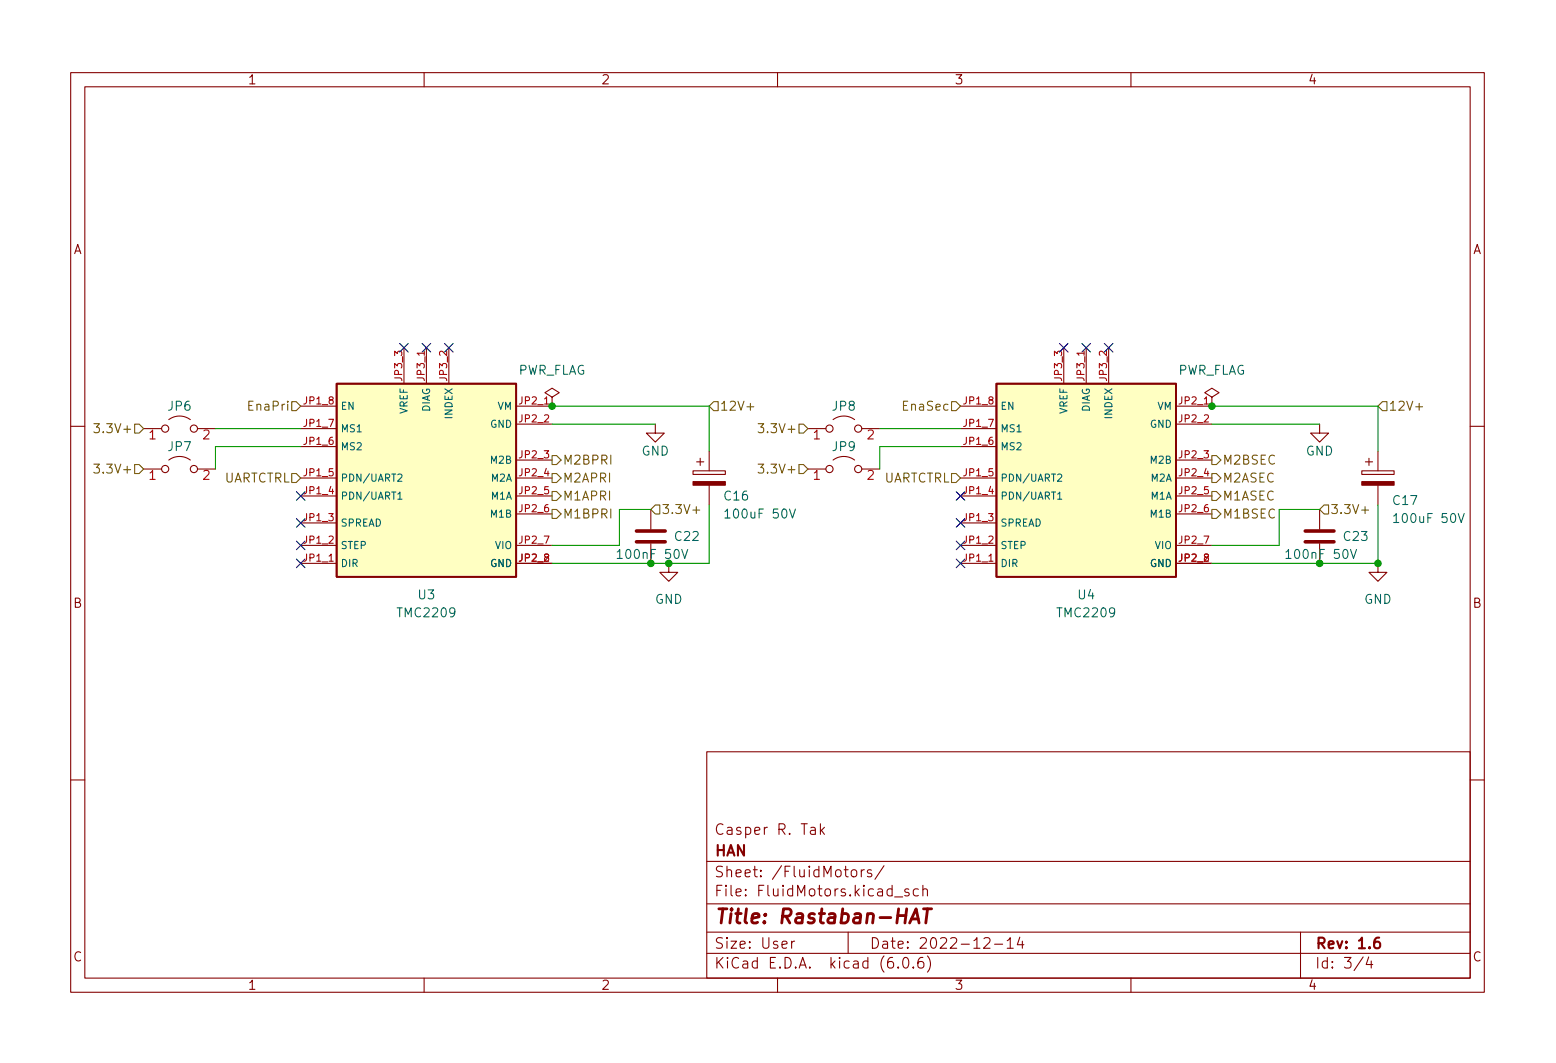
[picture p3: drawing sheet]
<svg xmlns="http://www.w3.org/2000/svg" width="220mm" height="150mm" viewBox="0 0 220 150" stroke-linecap="round" stroke-linejoin="round" font-family="sans-serif">
<g fill="none" stroke="#840000" stroke-width=".15">
<path d="M10 10.3h200v130h-200zM12 12.3h196v126h-196zM60 10.3v2M110 10.3v2M160 10.3v2M23.9 59.3a2.54 2.54 0 0 1 3 0M42.5 57.4h5.1M57.1 49.2v5M60.3 49.2v5M63.5 49.2v5M73 57.4h5.1M73 60h5.1"/>
<path d="M78.1 56.2l1-.7-1-.6-1 .6 1 .7v1.2M78.1 57.4h.1M92.7 60v1.2h1.3l-1.3 1.3-1.3-1.3h1.3M117.9 59.3a2.54 2.54 0 0 1 3 0M135.9 57.4h5.1M150.5 49.2v5M153.7 49.2v5M156.8 49.2v5M166.4 57.4h5M166.4 60h5M171.4 56.2l1.1-.7-1.1-.6-1 .6 1 .7v1.2M171.4 57.4h.1"/>
<path d="M186.7 60v1.2h1.3l-1.3 1.3-1.3-1.3h1.3M10 60.3h2M20.3 66.3h2.6M20.3 60.6h2.6M23.9 65a2.54 2.54 0 0 1 3 0M27.9 66.3h2.6M27.9 60.6h2.6M42.5 60.6h5.1M42.5 79.6h5.1M42.5 77.1h5.1M42.5 73.9h5.1M42.5 70.1h5.1"/>
<path d="M42.5 67.6h5.1M42.5 63.1h5.1M73 79.6h5.1M73 77.1h5.1M73 70.1h5.1M73 67.6h5.1M73 65h5.1M73 72.7h5.1M92.1 72v2.8M92.1 76.9v2.7M94.6 79.6v1.3h1.3l-1.3 1.3-1.3-1.3h1.3M98 66.6h4.6v.5h-4.6z"/>
<path d="M98.6 65.3h1M99.1 64.8v1M100.3 63.8v2.8M100.3 68.6v2.8M114.3 66.3h2.5M114.3 60.6h2.5M117.9 65a2.54 2.54 0 0 1 3 0M121.9 66.3h2.6M121.9 60.6h2.6M135.9 60.6h5.1M135.9 79.6h5.1M135.9 77.1h5.1"/>
<path d="M135.9 73.9h5.1M135.9 70.1h5.1M135.9 67.6h5.1M135.9 63.1h5.1M166.4 79.6h5M166.4 77.1h5M166.4 70.1h5M166.4 67.6h5M166.4 65h5M166.4 72.7h5M186.7 72v2.8M186.7 76.9v2.7"/>
<path d="M192.7 66.6h4.5v.5h-4.5zM193.2 65.3h1M193.7 64.8v1M194.9 79.6v1.3h1.3l-1.3 1.3-1.2-1.3h1.2M194.9 63.8v2.8M194.9 68.6v2.8M208 60.3h2M10 110.3h2M100 106.3h108v32h-108zM114.7 117h.2h.4l.1 1M115.4 117.3l-.5 .1a.29 .29 0 0 0-.3 .3 .29 .29 0 0 0 .3 .3l.5-.1M116.1 116.5v1.5"/>
<path d="M116.2 117.4l.4 .6M116.6 117l-.5 .5M208 110.3h2M60 138.3v2M100 134.8h108M100 131.8h108M100 127.8h108M100 121.8h108M110 138.3v2M112 133.1v1M112.4 133.1h-.3l-.1 .2M120 131.8v3"/>
<path d="M120.5 123.1a.41 .41 0 0 1 .4-.1 .41 .41 0 0 1 .3 .2v.5a.41 .41 0 0 1-.4 .3 .41 .41 0 0 1-.4-.3zM121.9 123v1M122.3 123h-.3l-.1 .2M123.3 123h-.4l-.2 .2 .1 .2 .5 .1 .1 .2-.1 .2-.2 .1-.4-.1M125.1 122.4l-1.3 1.9M126.6 126.8h1.1M127.1 136.7v.1v.1l-.1-.1 .1-.1v.2M127.9 135.4a.36 .36 0 0 1 .6 .2 .77 .77 0 0 1-.4 1.3 1 1 0 0 1-.2-1.5zM128.6 125.7h-.4l-.2 .2 .1 .2 .5 .1v.2v.2l-.2 .1-.4-.1M129.2 136.7l.1 .1-.1 .1-.1-.1 .1-.1v.2M129.9 125.7h-.4l-.3 .2v.5l.2 .2 .1 .1 .4-.1M130.6 135.4a.59 .59 0 0 0-.7 .6v.6l.1 .2 .4 .1 .2-.2 .1-.5-.1-.2-.5-.1-.2 .3"/>
<path d="M130.6 125.8a.37 .37 0 0 1 .6 .1v.8M130.6 125.2v1.5M131.2 135.1a1.72 1.72 0 0 1 0 2.3M139.2 132.7l.2-.1h.5a.41 .41 0 0 1 .1 .6l-.9 .9h1M140.7 133.5h1.2M142.5 133l.4-.4v1.5M142.5 134.1h.9M144.3 132.5l-.4 1.1h1M144.6 133.1v1M160 138.3v2M184 131.8v6.5M192.9 135.3l-1.3 1.9"/>
<path d="M193.6 135.3l-.3 1.1h.9M194 135.9v1"/>
<circle cx="23.4" cy="66.3" r=".51"/>
<circle cx="23.4" cy="60.6" r=".51"/>
<circle cx="27.4" cy="66.3" r=".51"/>
<circle cx="27.4" cy="60.6" r=".51"/>
<circle cx="117.3" cy="60.6" r=".51"/>
<circle cx="117.3" cy="66.3" r=".51"/>
<circle cx="121.4" cy="60.6" r=".51"/>
<circle cx="121.4" cy="66.3" r=".51"/>
</g>
<path d="M195.1 132.6a.59 .59 0 0 0-.7 .6v.6l.1 .2 .5 .1 .2-.2 .1-.5-.2-.2-.4-.1-.3 .3" fill="none" stroke="#840000" stroke-width=".3"/>
<path d="M128.7 130.5l.9-2 .4 2M129 129.9h.9M130.7 128.5h1.1M131.2 128.5l-.2 2" fill="none" stroke="#840000" stroke-width=".4"/>
<g fill="#840000" stroke="#840000" stroke-width=".15">
<path d="M98 68.1h4.6v.5h-4.6z"/>
<path d="M192.7 68.1h4.5v.5h-4.5z"/>
</g>
<g fill="none" stroke="#006464" stroke-width=".15">
<path d="M56.3 69.9l.3-.3v1M56.3 67.1l.4-.1 .2 .3-.7 .7h.7M56.3 70.6h.6M87.3 78l.4-.3v1.3M87.3 79h.7M96.4 77.7l.5 1.3 .4-1.3M102.6 72.3l.3-.3v1.2M102.6 73.2h.7M111.7 72l.4 1.2 .4-1.2M149.6 69.9l.3-.3v1M149.6 67.1l.4-.1 .2 .3-.6 .7h.6M149.6 70.6h.6"/>
<path d="M181.9 78l.4-.3v1.3M181.9 79h.8M191.1 77.7l.4 1.3 .4-1.3M197.2 73l.3-.4v1.3M197.2 73.9h.7M206.3 72.6l.4 1.3 .4-1.3"/>
</g>
<g fill="#ffffc2" stroke="#ffffc2" stroke-width=".14">
<path d="M47.6 54.2h25.4v27.4h-25.4z"/>
<path d="M141 54.2h25.4v27.4h-25.4z"/>
</g>
<path d="M47.6 54.2h25.4v27.4h-25.4zM141 54.2h25.4v27.4h-25.4z" fill="none" stroke="#840000" stroke-width=".25"/>
<path d="M90 76.6h4.1M90 75.1h4.1M184.7 76.6h4M184.7 75.1h4" fill="none" stroke="#840000" stroke-width=".51"/>
<g fill="none" stroke="#725600" stroke-width=".15">
<path d="M13.3 59.9h.8l-.5 .5 .4 .1v.5l-.2 .2h-.3l-.2-.2M19 60h.7l.6 .6-.6 .6h-.7zM41.3 56.8h.6l.6 .6-.6 .7h-.6zM101 56.8h.6v1.3h-.6l-.7-.7zM105.7 57.5h.9M107.3 59.9h.7l-.4 .5 .4 .1v.5l-.2 .2h-.4l-.1-.2M113 60h.7l.6 .6-.6 .6h-.7zM134.6 56.8h.7l.6 .6-.6 .7h-.7zM195.6 56.8h.6v1.3h-.6l-.7-.7zM200.3 57.5h1M13.3 65.6h.8l-.5 .5 .4 .1v.6l-.2 .1h-.3l-.2-.1M19 65.7h.7l.6 .6-.6 .6h-.7z"/>
<path d="M41.3 66.9h.6l.6 .7-.6 .6h-.6zM78.1 72h.6l.7 .7-.7 .6h-.6zM78.1 69.5h.6l.7 .6-.7 .7h-.6zM78.1 64.4h.6l.7 .6-.7 .7h-.6zM78.1 66.9h.6l.7 .7-.7 .6h-.6zM92.7 71.4h.6v1.3h-.6l-.6-.7zM98 72.1h1M107.3 65.6h.7l-.4 .5 .4 .1v.6l-.2 .1h-.4l-.1-.1M113 65.7h.7l.6 .6-.6 .6h-.7zM134.6 66.9h.7l.6 .7-.6 .6h-.7zM171.4 64.4h.7l.6 .6-.6 .7h-.7zM171.4 72h.7l.6 .7-.6 .6h-.7z"/>
<path d="M171.4 66.9h.7l.6 .7-.6 .6h-.7zM171.4 69.5h.7l.6 .6-.6 .7h-.7zM186.7 72l.6-.6h.7v1.3h-.7zM192.6 72.1h1"/>
</g>
<g fill="none" stroke="#009600" stroke-width=".15">
<path d="M78.1 57.4h22.2v6.4M78.1 60h14.6M171.4 57.4h23.5v6.4M171.4 60h15.3M30.5 60.6h12M42.5 63.1h-12v3.2M78.1 79.6h14M92.1 72h-4.5v5.1h-9.5M100.3 71.4v8.2h-5.7M124.5 60.6h11.4M135.9 63.1h-11.4v3.2M186.7 72h-5.7v5.1h-9.6"/>
<path d="M194.9 71.4v8.2h-23.5"/>
</g>
<g fill="none" stroke="#000084" stroke-width=".15">
<path d="M56.5 48.6l1.3 1.2M57.8 48.6l-1.3 1.2M59.7 48.6l1.2 1.2M60.9 48.6l-1.2 1.2M62.9 48.6l1.2 1.2M64.1 48.6l-1.2 1.2M149.9 48.6l1.2 1.2M151.1 48.6l-1.2 1.2M153.1 48.6l1.2 1.2M154.3 48.6l-1.2 1.2M156.2 48.6l1.3 1.2M157.5 48.6l-1.3 1.2"/>
<path d="M41.9 69.5l1.3 1.2M41.9 73.3l1.3 1.2M41.9 76.5l1.3 1.2M41.9 79l1.3 1.3M43.2 69.5l-1.3 1.2M43.2 73.3l-1.3 1.2M43.2 76.5l-1.3 1.2M43.2 79l-1.3 1.3M135.3 73.3l1.2 1.2M135.3 69.5l1.2 1.2M135.3 76.5l1.2 1.2M135.3 79l1.2 1.3"/>
<path d="M136.5 73.3l-1.2 1.2M136.5 69.5l-1.2 1.2M136.5 76.5l-1.2 1.2M136.5 79l-1.2 1.3"/>
</g>
<g fill="#009600" stroke="#009600" stroke-width=".15">
<circle cx="94.6" cy="79.6" r=".46"/>
<circle cx="194.9" cy="79.6" r=".46"/>
<circle cx="186.7" cy="79.6" r=".46"/>
<circle cx="171.4" cy="57.4" r=".46"/>
<circle cx="78.1" cy="57.4" r=".46"/>
<circle cx="92.1" cy="79.6" r=".46"/>
</g>
<text font-size="2.8" fill="#840000" x="101" y="130.6">Title: Rastaban-HAT</text>
<g font-size="2.1" fill="#840000">
<text x="101" y="118">Casper R. Tak</text>
<text x="101" y="124">Sheet: /FluidMotors/</text>
<text x="101" y="121">HAN</text>
<text x="101" y="126.7">File: FluidMotors.kicad_sch</text>
<text x="101" y="136.9">KiCad E.D.A. kicad (6.0.6)</text>
<text x="101" y="134.1">Size: User</text>
<text x="123" y="134.1">Date: 2022-12-14</text>
<text x="186" y="134.1">Rev: 1.6</text>
<text x="186" y="136.9">Id: 3/4</text>
</g>
<g font-size="1.8" fill="#840000">
<text x="35" y="11.9">1</text>
<text x="85" y="11.9">2</text>
<text x="135" y="11.9">3</text>
<text x="185" y="11.9">4</text>
<text x="10.3" y="35.9">A</text>
<text x="208.3" y="35.9">A</text>
<text x="10.3" y="85.9">B</text>
<text x="208.3" y="85.9">B</text>
<text x="10.3" y="135.9">C</text>
<text x="208.3" y="135.9">C</text>
<text x="35" y="139.9">1</text>
<text x="85" y="139.9">2</text>
<text x="135" y="139.9">3</text>
<text x="185" y="139.9">4</text>
</g>
<g font-size="1.8" fill="#006464">
<text x="73.1" y="53">PWR_FLAG</text>
<text x="166.5" y="53">PWR_FLAG</text>
<text x="23.8" y="58.1">JP6</text>
<text x="117.8" y="58.1">JP8</text>
<text x="23.8" y="63.8">JP7</text>
<text x="90.7" y="64.4">GND</text>
<text x="117.8" y="63.8">JP9</text>
<text x="184.7" y="64.4">GND</text>
<text x="102.5" y="70.8">C16</text>
<text x="197.2" y="71.4">C17</text>
<text x="95.6" y="76.5">C22</text>
<text x="103.1" y="73.3">100uF 50V</text>
<text x="190.2" y="76.5">C23</text>
<text x="197.7" y="73.9">100uF 50V</text>
<text x="182.5" y="79">100nF 50V</text>
<text x="56.4" y="87.3">TMC2209</text>
<text x="59.2" y="84.7">U3</text>
<text x="92.6" y="85.4">GND</text>
<text x="149.8" y="87.3">TMC2209</text>
<text x="152.5" y="84.7">U4</text>
<text x="193" y="85.4">GND</text>
</g>
<g font-size="1.8" fill="#725600">
<text x="35.5" y="58.1">EnaPri</text>
<text x="101.8" y="58.1">12V+</text>
<text x="128" y="58.1">EnaSec</text>
<text x="196.4" y="58.1">12V+</text>
<text x="14.2" y="61.2">3.3V+</text>
<text x="79.6" y="65.7">M2BPRI</text>
<text x="108.2" y="61.2">3.3V+</text>
<text x="172.9" y="65.7">M2BSEC</text>
<text x="14.2" y="66.9">3.3V+</text>
<text x="31.5" y="68.2">UARTCTRL</text>
<text x="79.6" y="70.8">M1APRI</text>
<text x="79.6" y="68.2">M2APRI</text>
<text x="108.2" y="66.9">3.3V+</text>
<text x="122.7" y="67.8">2 UARTCTRL</text>
<text x="172.9" y="68.2">M2ASEC</text>
<text x="172.9" y="70.8">M1ASEC</text>
<text x="79.6" y="73.3">M1BPRI</text>
<text x="93.5" y="72.7">3.3V+</text>
<text x="172.9" y="73.3">M1BSEC</text>
<text x="188.2" y="72.7">3.3V+</text>
</g>
<g font-size="1.8" fill="#a90000">
<text x="21.1" y="62.1">1</text>
<text x="28.7" y="62.1">2</text>
<text x="115.1" y="62.1">1</text>
<text x="122.7" y="62.1">2</text>
<text x="21.1" y="67.8">1</text>
<text x="28.7" y="67.8">2</text>
<text x="115.1" y="67.8">1</text>
</g>
<text font-size="1.8" fill="#009600" x="87.9" y="79">100nF 50V</text>
<g font-size="1.4" fill="#a90000">
<text x="56.9" y="53.8" transform="rotate(-90 56.9 53.8)">JP3_3</text>
<text x="60.1" y="53.8" transform="rotate(-90 60.1 53.8)">JP3_1</text>
<text x="63.2" y="53.8" transform="rotate(-90 63.2 53.8)">JP3_2</text>
<text x="150.2" y="53.8" transform="rotate(-90 150.2 53.8)">JP3_3</text>
<text x="153.4" y="53.8" transform="rotate(-90 153.4 53.8)">JP3_1</text>
<text x="156.6" y="53.8" transform="rotate(-90 156.6 53.8)">JP3_2</text>
<text x="43" y="57.2">JP1_8</text>
<text x="73.5" y="57.2">JP2_1</text>
<text x="73.5" y="59.7">JP2_2</text>
<text x="136.4" y="57.2">JP1_8</text>
<text x="166.9" y="57.2">JP2_1</text>
<text x="166.9" y="59.7">JP2_2</text>
<text x="43" y="62.9">JP1_6</text>
<text x="43" y="60.3">JP1_7</text>
<text x="73.5" y="64.8">JP2_3</text>
<text x="136.4" y="62.9">JP1_6</text>
<text x="136.4" y="60.3">JP1_7</text>
<text x="166.9" y="64.8">JP2_3</text>
<text x="43" y="69.9">JP1_4</text>
<text x="43" y="67.3">JP1_5</text>
<text x="73.5" y="67.3">JP2_4</text>
<text x="73.5" y="69.9">JP2_5</text>
<text x="136.4" y="69.9">JP1_4</text>
<text x="136.4" y="67.3">JP1_5</text>
<text x="166.9" y="67.3">JP2_4</text>
<text x="166.9" y="69.9">JP2_5</text>
<text x="43" y="76.9">JP1_2</text>
<text x="43" y="73.7">JP1_3</text>
<text x="73.5" y="72.4">JP2_6</text>
<text x="73.5" y="76.9">JP2_7</text>
<text x="136.4" y="76.9">JP1_2</text>
<text x="136.4" y="73.7">JP1_3</text>
<text x="166.9" y="72.4">JP2_6</text>
<text x="166.9" y="76.9">JP2_7</text>
<text x="43" y="79.4">JP1_1</text>
<text x="73.5" y="79.4">JP2_2</text>
<text x="136.4" y="79.4">JP1_1</text>
<text x="166.9" y="79.4">JP2_2</text>
</g>
<g font-size="1.4" fill="#006464">
<text x="48.1" y="57.9">EN</text>
<text x="57.7" y="58.5" transform="rotate(-90 57.7 58.5)">VREF</text>
<text x="60.8" y="58.3" transform="rotate(-90 60.8 58.3)">DIAG</text>
<text x="64" y="59.1" transform="rotate(-90 64 59.1)">INDEX</text>
<text x="70.4" y="57.9">VM</text>
<text x="141.5" y="57.9">EN</text>
<text x="151" y="58.5" transform="rotate(-90 151 58.5)">VREF</text>
<text x="154.2" y="58.3" transform="rotate(-90 154.2 58.3)">DIAG</text>
<text x="157.4" y="59.1" transform="rotate(-90 157.4 59.1)">INDEX</text>
<text x="163.7" y="57.9">VM</text>
<text x="48.1" y="63.6">MS2</text>
<text x="48.1" y="61.1">MS1</text>
<text x="69.4" y="60.5">GND</text>
<text x="69.5" y="65.5">M2B</text>
<text x="141.5" y="63.6">MS2</text>
<text x="141.5" y="61.1">MS1</text>
<text x="162.7" y="60.5">GND</text>
<text x="162.9" y="65.5">M2B</text>
<text x="48.1" y="70.6">PDN/UART1</text>
<text x="48.1" y="68.1">PDN/UART2</text>
<text x="69.5" y="68.1">M2A</text>
<text x="69.5" y="70.6">M1A</text>
<text x="141.5" y="70.6">PDN/UART1</text>
<text x="141.5" y="68.1">PDN/UART2</text>
<text x="162.9" y="68.1">M2A</text>
<text x="162.9" y="70.6">M1A</text>
<text x="48.1" y="77.6">STEP</text>
<text x="48.1" y="74.4">SPREAD</text>
<text x="69.5" y="73.2">M1B</text>
<text x="70.1" y="77.6">VIO</text>
<text x="141.5" y="77.6">STEP</text>
<text x="141.5" y="74.4">SPREAD</text>
<text x="162.9" y="73.2">M1B</text>
<text x="163.4" y="77.6">VIO</text>
<text x="48.1" y="80.2">DIR</text>
<text x="69.4" y="80.2">GND</text>
<text x="141.5" y="80.2">DIR</text>
<text x="162.7" y="80.2">GND</text>
</g>
</svg>
